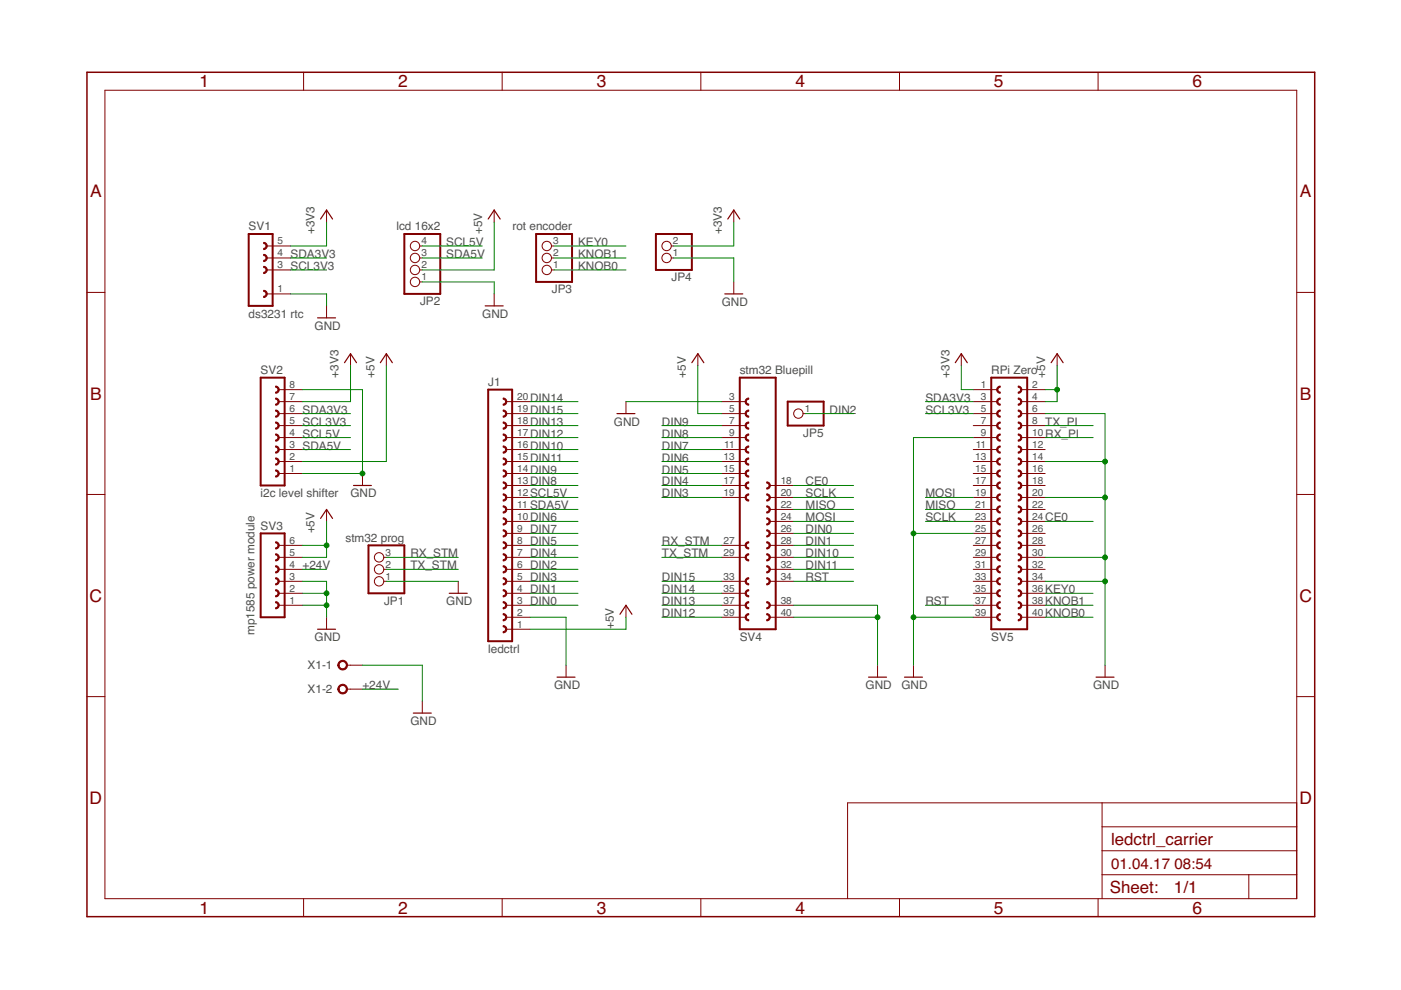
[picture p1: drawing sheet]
<svg xmlns="http://www.w3.org/2000/svg" width="297mm" height="210mm" viewBox="0 0 297 210" stroke-linecap="round" stroke-linejoin="round" font-family="sans-serif">
<path d="M52.7 49.6h5.1v15.3h-5.1zM85.7 49.6h7.6v12.7h-7.6zM113.7 49.6h7.6v10.2h-7.6zM139.1 49.6h7.6v7.6h-7.6zM55.3 80.1h5v22.8h-5zM103.5 82.6h5.1v53.4h-5.1zM156.8 80.1h7.7v53.3h-7.7zM167 85.2h7.6v5h-7.6zM210.2 80.1h7.6v53.3h-7.6zM55.3 113.1h5v17.8h-5zM78.1 115.6h7.6v10.2h-7.6z" fill="none" stroke="#800000" stroke-width=".42"/>
<g fill="#800000" stroke="#800000" stroke-width=".21">
<path d="M211.5 87.2l.6-.3v.3a.51 .51 0 0 0-.5 .5 .51 .51 0 0 0 .5 .5v.3a.75 .75 0 0 1-.7-.5 .75 .75 0 0 1 .1-.8z" fill-rule="evenodd"/>
<path d="M211.5 84.6l.6-.2v.2a.51 .51 0 0 0-.5 .6 .51 .51 0 0 0 .5 .5v.2a.75 .75 0 0 1-.7-.4 .75 .75 0 0 1 .1-.9z" fill-rule="evenodd"/>
<path d="M211.5 82.1l.6-.2v.2a.51 .51 0 0 0-.5 .5 .51 .51 0 0 0 .5 .5v.3a.75 .75 0 0 1-.7-.5 .75 .75 0 0 1 .1-.8z" fill-rule="evenodd"/>
<path d="M215.9 86.9a.76 .76 0 0 1 .7 .8 .76 .76 0 0 1-.7 .8v-.3a.51 .51 0 0 0 .5-.5 .51 .51 0 0 0-.5-.5z" fill-rule="evenodd"/>
<path d="M215.9 84.4a.76 .76 0 0 1 .7 .8 .76 .76 0 0 1-.7 .7v-.2a.51 .51 0 0 0 .5-.5 .51 .51 0 0 0-.5-.6z" fill-rule="evenodd"/>
<path d="M215.9 81.9a.76 .76 0 0 1 .7 .7 .76 .76 0 0 1-.7 .8v-.3a.51 .51 0 0 0 .5-.5 .51 .51 0 0 0-.5-.5z" fill-rule="evenodd"/>
<path d="M211.5 92.2l.6-.2v.3a.51 .51 0 0 0-.5 .5 .51 .51 0 0 0 .5 .5v.2a.76 .76 0 0 1-.7-.4 .76 .76 0 0 1 .1-.9z" fill-rule="evenodd"/>
<path d="M211.5 89.7l.6-.2v.2a.51 .51 0 0 0-.5 .5 .51 .51 0 0 0 .5 .5v.3a.76 .76 0 0 1-.7-.5 .76 .76 0 0 1 .1-.8z" fill-rule="evenodd"/>
<path d="M215.9 92a.76 .76 0 0 1 .7 .8 .76 .76 0 0 1-.7 .7v-.2a.51 .51 0 0 0 .5-.5 .51 .51 0 0 0-.5-.5z" fill-rule="evenodd"/>
<path d="M215.9 89.5a.76 .76 0 0 1 .7 .7 .76 .76 0 0 1-.7 .8v-.3a.51 .51 0 0 0 .5-.5 .51 .51 0 0 0-.5-.5z" fill-rule="evenodd"/>
<path d="M211.5 99.8l.6-.2v.3a.51 .51 0 0 0-.5 .5 .51 .51 0 0 0 .5 .5v.3a.76 .76 0 0 1-.7-.5 .76 .76 0 0 1 .1-.9z" fill-rule="evenodd"/>
<path d="M211.5 97.3l.6-.2v.2a.51 .51 0 0 0-.5 .6 .51 .51 0 0 0 .5 .5v.2a.76 .76 0 0 1-.7-.5 .76 .76 0 0 1 .1-.8z" fill-rule="evenodd"/>
<path d="M211.5 94.8l.6-.2v.2a.51 .51 0 0 0-.5 .5 .51 .51 0 0 0 .5 .5v.3a.76 .76 0 0 1-.7-.5 .76 .76 0 0 1 .1-.8z" fill-rule="evenodd"/>
<path d="M215.9 99.6a.76 .76 0 0 1 .8 .8 .76 .76 0 0 1-.8 .8v-.3a.51 .51 0 0 0 .5-.5 .51 .51 0 0 0-.5-.5z" fill-rule="evenodd"/>
<path d="M215.9 97.1a.76 .76 0 0 1 .8 .8 .76 .76 0 0 1-.8 .7v-.2a.51 .51 0 0 0 .5-.5 .51 .51 0 0 0-.5-.6z" fill-rule="evenodd"/>
<path d="M215.9 94.6a.76 .76 0 0 1 .8 .7 .76 .76 0 0 1-.8 .8v-.3a.51 .51 0 0 0 .5-.5 .51 .51 0 0 0-.5-.5z" fill-rule="evenodd"/>
<path d="M211.5 104.9l.6-.2v.3a.51 .51 0 0 0-.5 .5 .51 .51 0 0 0 .5 .5v.2a.76 .76 0 0 1-.7-.4 .76 .76 0 0 1 .1-.9z" fill-rule="evenodd"/>
<path d="M211.5 102.4l.6-.2v.2a.51 .51 0 0 0-.5 .5 .51 .51 0 0 0 .5 .5v.3a.76 .76 0 0 1-.7-.5 .76 .76 0 0 1 .1-.8z" fill-rule="evenodd"/>
<path d="M215.9 104.7a.76 .76 0 0 1 .8 .8 .76 .76 0 0 1-.8 .7v-.2a.51 .51 0 0 0 .5-.5 .51 .51 0 0 0-.5-.5z" fill-rule="evenodd"/>
<path d="M215.9 102.2a.76 .76 0 0 1 .8 .7 .76 .76 0 0 1-.8 .8v-.3a.51 .51 0 0 0 .5-.5 .51 .51 0 0 0-.5-.5z" fill-rule="evenodd"/>
<path d="M211.5 112.5l.6-.2v.3a.51 .51 0 0 0-.5 .5 .51 .51 0 0 0 .5 .5v.3a.76 .76 0 0 1-.7-.5 .76 .76 0 0 1 .1-.9z" fill-rule="evenodd"/>
<path d="M211.5 110l.6-.2v.2a.51 .51 0 0 0-.5 .6 .51 .51 0 0 0 .5 .5v.2a.76 .76 0 0 1-.7-.5 .76 .76 0 0 1 .1-.8z" fill-rule="evenodd"/>
<path d="M211.5 107.5l.6-.2v.2a.51 .51 0 0 0-.5 .5 .51 .51 0 0 0 .5 .5v.3a.76 .76 0 0 1-.7-.5 .76 .76 0 0 1 .1-.8z" fill-rule="evenodd"/>
<path d="M215.9 112.3a.76 .76 0 0 1 .8 .8 .76 .76 0 0 1-.8 .8v-.3a.51 .51 0 0 0 .5-.5 .51 .51 0 0 0-.5-.5z" fill-rule="evenodd"/>
<path d="M215.9 109.8a.76 .76 0 0 1 .8 .8 .76 .76 0 0 1-.8 .7v-.2a.51 .51 0 0 0 .5-.5 .51 .51 0 0 0-.5-.6z" fill-rule="evenodd"/>
<path d="M215.9 107.3a.76 .76 0 0 1 .8 .7 .76 .76 0 0 1-.8 .8v-.3a.51 .51 0 0 0 .5-.5 .51 .51 0 0 0-.5-.5z" fill-rule="evenodd"/>
<path d="M211.5 117.6l.6-.2v.3a.51 .51 0 0 0-.5 .5 .51 .51 0 0 0 .5 .5v.2a.77 .77 0 0 1-.7-.4 .77 .77 0 0 1 .1-.9z" fill-rule="evenodd"/>
<path d="M211.5 115.1l.6-.2v.2a.51 .51 0 0 0-.5 .5 .51 .51 0 0 0 .5 .5v.3a.77 .77 0 0 1-.7-.5 .77 .77 0 0 1 .1-.8z" fill-rule="evenodd"/>
<path d="M215.9 117.4a.76 .76 0 0 1 .8 .8 .76 .76 0 0 1-.8 .7v-.2a.51 .51 0 0 0 .5-.5 .51 .51 0 0 0-.5-.5z" fill-rule="evenodd"/>
<path d="M215.9 114.9a.76 .76 0 0 1 .8 .7 .76 .76 0 0 1-.8 .8v-.3a.51 .51 0 0 0 .5-.5 .51 .51 0 0 0-.5-.5z" fill-rule="evenodd"/>
<path d="M211.5 122.7l.6-.2v.2a.51 .51 0 0 0-.5 .6 .51 .51 0 0 0 .5 .5v.2a.77 .77 0 0 1-.7-.5 .77 .77 0 0 1 .1-.8z" fill-rule="evenodd"/>
<path d="M211.5 120.2l.6-.2v.2a.51 .51 0 0 0-.5 .5 .51 .51 0 0 0 .5 .5v.3a.77 .77 0 0 1-.7-.5 .77 .77 0 0 1 .1-.8z" fill-rule="evenodd"/>
<path d="M215.9 122.5a.76 .76 0 0 1 .8 .8 .76 .76 0 0 1-.8 .7v-.2a.51 .51 0 0 0 .5-.5 .51 .51 0 0 0-.5-.6z" fill-rule="evenodd"/>
<path d="M215.9 120a.76 .76 0 0 1 .8 .7 .76 .76 0 0 1-.8 .8v-.3a.51 .51 0 0 0 .5-.5 .51 .51 0 0 0-.5-.5z" fill-rule="evenodd"/>
<path d="M211.5 130.3l.6-.2v.3a.51 .51 0 0 0-.5 .5 .51 .51 0 0 0 .5 .5v.2a.77 .77 0 0 1-.7-.4 .77 .77 0 0 1 .1-.9z" fill-rule="evenodd"/>
<path d="M211.5 127.8l.6-.2v.2a.51 .51 0 0 0-.5 .5 .51 .51 0 0 0 .5 .5v.3a.77 .77 0 0 1-.7-.5 .77 .77 0 0 1 .1-.8z" fill-rule="evenodd"/>
<path d="M211.5 125.2l.6-.2v.3a.51 .51 0 0 0-.5 .5 .51 .51 0 0 0 .5 .5v.3a.77 .77 0 0 1-.7-.5 .77 .77 0 0 1 .1-.9z" fill-rule="evenodd"/>
<path d="M215.9 130.1a.76 .76 0 0 1 .8 .8 .76 .76 0 0 1-.8 .7v-.2a.51 .51 0 0 0 .5-.5 .51 .51 0 0 0-.5-.5z" fill-rule="evenodd"/>
<path d="M215.9 127.6a.76 .76 0 0 1 .8 .7 .76 .76 0 0 1-.8 .8v-.3a.51 .51 0 0 0 .5-.5 .51 .51 0 0 0-.5-.5z" fill-rule="evenodd"/>
<path d="M215.9 125a.76 .76 0 0 1 .8 .8 .76 .76 0 0 1-.8 .8v-.3a.51 .51 0 0 0 .5-.5 .51 .51 0 0 0-.5-.5z" fill-rule="evenodd"/>
<path d="M158.2 87.2l.5-.3v.3a.51 .51 0 0 0-.5 .5 .51 .51 0 0 0 .5 .5v.3a.75 .75 0 0 1-.7-.5 .75 .75 0 0 1 .2-.8z" fill-rule="evenodd"/>
<path d="M158.2 84.6l.5-.2v.2a.51 .51 0 0 0-.5 .6 .51 .51 0 0 0 .5 .5v.2a.75 .75 0 0 1-.7-.4 .75 .75 0 0 1 .2-.9z" fill-rule="evenodd"/>
<path d="M158.2 92.2l.5-.2v.3a.51 .51 0 0 0-.5 .5 .51 .51 0 0 0 .5 .5v.2a.76 .76 0 0 1-.7-.4 .76 .76 0 0 1 .2-.9z" fill-rule="evenodd"/>
<path d="M158.2 89.7l.5-.2v.2a.51 .51 0 0 0-.5 .5 .51 .51 0 0 0 .5 .5v.3a.76 .76 0 0 1-.7-.5 .76 .76 0 0 1 .2-.8z" fill-rule="evenodd"/>
<path d="M158.2 99.8l.5-.2v.3a.51 .51 0 0 0-.5 .5 .51 .51 0 0 0 .5 .5v.3a.76 .76 0 0 1-.7-.5 .76 .76 0 0 1 .2-.9z" fill-rule="evenodd"/>
<path d="M158.2 97.3l.5-.2v.2a.51 .51 0 0 0-.5 .6 .51 .51 0 0 0 .5 .5v.2a.76 .76 0 0 1-.7-.5 .76 .76 0 0 1 .2-.8z" fill-rule="evenodd"/>
<path d="M158.2 94.8l.5-.2v.2a.51 .51 0 0 0-.5 .5 .51 .51 0 0 0 .5 .5v.3a.76 .76 0 0 1-.7-.5 .76 .76 0 0 1 .2-.8z" fill-rule="evenodd"/>
<path d="M158.2 104.9l.5-.2v.3a.51 .51 0 0 0-.5 .5 .51 .51 0 0 0 .5 .5v.2a.76 .76 0 0 1-.7-.4 .76 .76 0 0 1 .2-.9z" fill-rule="evenodd"/>
<path d="M158.2 102.4l.5-.2v.2a.51 .51 0 0 0-.5 .5 .51 .51 0 0 0 .5 .5v.3a.76 .76 0 0 1-.7-.5 .76 .76 0 0 1 .2-.8z" fill-rule="evenodd"/>
<path d="M162.6 104.7a.76 .76 0 0 1 .7 .8 .76 .76 0 0 1-.7 .7v-.2a.51 .51 0 0 0 .5-.5 .51 .51 0 0 0-.5-.5z" fill-rule="evenodd"/>
<path d="M162.6 102.2a.76 .76 0 0 1 .7 .7 .76 .76 0 0 1-.7 .8v-.3a.51 .51 0 0 0 .5-.5 .51 .51 0 0 0-.5-.5z" fill-rule="evenodd"/>
<path d="M162.6 112.3a.76 .76 0 0 1 .7 .8 .76 .76 0 0 1-.7 .8v-.3a.51 .51 0 0 0 .5-.5 .51 .51 0 0 0-.5-.5z" fill-rule="evenodd"/>
<path d="M162.6 109.8a.76 .76 0 0 1 .7 .8 .76 .76 0 0 1-.7 .7v-.2a.51 .51 0 0 0 .5-.5 .51 .51 0 0 0-.5-.6z" fill-rule="evenodd"/>
<path d="M162.6 107.3a.76 .76 0 0 1 .7 .7 .76 .76 0 0 1-.7 .8v-.3a.51 .51 0 0 0 .5-.5 .51 .51 0 0 0-.5-.5z" fill-rule="evenodd"/>
<path d="M158.2 117.6l.5-.2v.3a.51 .51 0 0 0-.5 .5 .51 .51 0 0 0 .5 .5v.2a.77 .77 0 0 1-.7-.4 .77 .77 0 0 1 .2-.9z" fill-rule="evenodd"/>
<path d="M158.2 115.1l.5-.2v.2a.51 .51 0 0 0-.5 .5 .51 .51 0 0 0 .5 .5v.3a.77 .77 0 0 1-.7-.5 .77 .77 0 0 1 .2-.8z" fill-rule="evenodd"/>
<path d="M162.6 117.4a.76 .76 0 0 1 .7 .8 .76 .76 0 0 1-.7 .7v-.2a.51 .51 0 0 0 .5-.5 .51 .51 0 0 0-.5-.5z" fill-rule="evenodd"/>
<path d="M162.6 114.9a.76 .76 0 0 1 .7 .7 .76 .76 0 0 1-.7 .8v-.3a.51 .51 0 0 0 .5-.5 .51 .51 0 0 0-.5-.5z" fill-rule="evenodd"/>
<path d="M158.2 122.7l.5-.2v.2a.51 .51 0 0 0-.5 .6 .51 .51 0 0 0 .5 .5v.2a.77 .77 0 0 1-.7-.5 .77 .77 0 0 1 .2-.8z" fill-rule="evenodd"/>
<path d="M162.6 122.5a.76 .76 0 0 1 .7 .8 .76 .76 0 0 1-.7 .7v-.2a.51 .51 0 0 0 .5-.5 .51 .51 0 0 0-.5-.6z" fill-rule="evenodd"/>
<path d="M162.6 120a.76 .76 0 0 1 .7 .7 .76 .76 0 0 1-.7 .8v-.3a.51 .51 0 0 0 .5-.5 .51 .51 0 0 0-.5-.5z" fill-rule="evenodd"/>
<path d="M158.2 130.3l.5-.2v.3a.51 .51 0 0 0-.5 .5 .51 .51 0 0 0 .5 .5v.2a.77 .77 0 0 1-.7-.4 .77 .77 0 0 1 .2-.9z" fill-rule="evenodd"/>
<path d="M158.2 127.8l.5-.2v.2a.51 .51 0 0 0-.5 .5 .51 .51 0 0 0 .5 .5v.3a.77 .77 0 0 1-.7-.5 .77 .77 0 0 1 .2-.8z" fill-rule="evenodd"/>
<path d="M158.2 125.2l.5-.2v.3a.51 .51 0 0 0-.5 .5 .51 .51 0 0 0 .5 .5v.3a.77 .77 0 0 1-.7-.5 .77 .77 0 0 1 .2-.9z" fill-rule="evenodd"/>
<path d="M162.6 130.1a.76 .76 0 0 1 .7 .8 .76 .76 0 0 1-.7 .7v-.2a.51 .51 0 0 0 .5-.5 .51 .51 0 0 0-.5-.5z" fill-rule="evenodd"/>
<path d="M162.6 127.6a.76 .76 0 0 1 .7 .7 .76 .76 0 0 1-.7 .8v-.3a.51 .51 0 0 0 .5-.5 .51 .51 0 0 0-.5-.5z" fill-rule="evenodd"/>
<path d="M58.4 122.5a.76 .76 0 0 1 .8 .8 .76 .76 0 0 1-.8 .7v-.2a.51 .51 0 0 0 .5-.5 .51 .51 0 0 0-.5-.6z" fill-rule="evenodd"/>
<path d="M58.4 125a.76 .76 0 0 1 .8 .8 .76 .76 0 0 1-.8 .8v-.3a.51 .51 0 0 0 .5-.5 .51 .51 0 0 0-.5-.5z" fill-rule="evenodd"/>
<path d="M58.4 127.6a.76 .76 0 0 1 .8 .7 .76 .76 0 0 1-.8 .8v-.3a.51 .51 0 0 0 .5-.5 .51 .51 0 0 0-.5-.5z" fill-rule="evenodd"/>
<path d="M58.4 117.4a.76 .76 0 0 1 .8 .8 .76 .76 0 0 1-.8 .7v-.2a.51 .51 0 0 0 .5-.5 .51 .51 0 0 0-.5-.5z" fill-rule="evenodd"/>
<path d="M58.4 120a.76 .76 0 0 1 .8 .7 .76 .76 0 0 1-.8 .8v-.3a.51 .51 0 0 0 .5-.5 .51 .51 0 0 0-.5-.5z" fill-rule="evenodd"/>
<path d="M58.4 114.9a.76 .76 0 0 1 .8 .7 .76 .76 0 0 1-.8 .8v-.3a.51 .51 0 0 0 .5-.5 .51 .51 0 0 0-.5-.5z" fill-rule="evenodd"/>
<path d="M58.4 94.6a.76 .76 0 0 1 .8 .7 .76 .76 0 0 1-.8 .8v-.3a.51 .51 0 0 0 .5-.5 .51 .51 0 0 0-.5-.5z" fill-rule="evenodd"/>
<path d="M58.4 97.1a.76 .76 0 0 1 .8 .8 .76 .76 0 0 1-.8 .7v-.2a.51 .51 0 0 0 .5-.5 .51 .51 0 0 0-.5-.6z" fill-rule="evenodd"/>
<path d="M58.4 99.6a.76 .76 0 0 1 .8 .8 .76 .76 0 0 1-.8 .8v-.3a.51 .51 0 0 0 .5-.5 .51 .51 0 0 0-.5-.5z" fill-rule="evenodd"/>
<path d="M58.4 89.5a.76 .76 0 0 1 .8 .7 .76 .76 0 0 1-.8 .8v-.3a.51 .51 0 0 0 .5-.5 .51 .51 0 0 0-.5-.5z" fill-rule="evenodd"/>
<path d="M58.4 92a.76 .76 0 0 1 .8 .8 .76 .76 0 0 1-.8 .7v-.2a.51 .51 0 0 0 .5-.5 .51 .51 0 0 0-.5-.5z" fill-rule="evenodd"/>
<path d="M58.4 81.9a.76 .76 0 0 1 .8 .7 .76 .76 0 0 1-.8 .8v-.3a.51 .51 0 0 0 .5-.5 .51 .51 0 0 0-.5-.5z" fill-rule="evenodd"/>
<path d="M58.4 84.4a.76 .76 0 0 1 .8 .8 .76 .76 0 0 1-.8 .7v-.2a.51 .51 0 0 0 .5-.5 .51 .51 0 0 0-.5-.6z" fill-rule="evenodd"/>
<path d="M58.4 86.9a.76 .76 0 0 1 .8 .8 .76 .76 0 0 1-.8 .8v-.3a.51 .51 0 0 0 .5-.5 .51 .51 0 0 0-.5-.5z" fill-rule="evenodd"/>
<path d="M72 140.2a1.03 1.03 0 0 1 1.6 .4 1.03 1.03 0 0 1-.7 1.4 1.03 1.03 0 0 1-1.3-1h.3a.78 .78 0 0 1 1-.7 .78 .78 0 0 1 .3 1.2 .78 .78 0 0 1-1.3-.3v-.2h-.3z" fill-rule="evenodd"/>
<path d="M72 145.3a1.03 1.03 0 0 1 1.6 .4 1.03 1.03 0 0 1-.7 1.4 1.03 1.03 0 0 1-1.3-1h.3a.78 .78 0 0 1 1-.8 .78 .78 0 0 1 .3 1.3 .78 .78 0 0 1-1.3-.3v-.2h-.3z" fill-rule="evenodd"/>
<path d="M106.7 127.6a.76 .76 0 0 1 .8 .7 .76 .76 0 0 1-.8 .8v-.3a.51 .51 0 0 0 .5-.5 .51 .51 0 0 0-.5-.5z" fill-rule="evenodd"/>
<path d="M106.7 130.1a.76 .76 0 0 1 .8 .8 .76 .76 0 0 1-.8 .7v-.2a.51 .51 0 0 0 .5-.5 .51 .51 0 0 0-.5-.5z" fill-rule="evenodd"/>
<path d="M106.7 132.7a.76 .76 0 0 1 .8 .7 .76 .76 0 0 1-.8 .8v-.3a.51 .51 0 0 0 .5-.5 .51 .51 0 0 0-.5-.5z" fill-rule="evenodd"/>
<path d="M106.7 122.5a.76 .76 0 0 1 .8 .8 .76 .76 0 0 1-.8 .7v-.2a.51 .51 0 0 0 .5-.5 .51 .51 0 0 0-.5-.6z" fill-rule="evenodd"/>
<path d="M106.7 125a.76 .76 0 0 1 .8 .8 .76 .76 0 0 1-.8 .8v-.3a.51 .51 0 0 0 .5-.5 .51 .51 0 0 0-.5-.5z" fill-rule="evenodd"/>
<path d="M106.7 114.9a.76 .76 0 0 1 .8 .7 .76 .76 0 0 1-.8 .8v-.3a.51 .51 0 0 0 .5-.5 .51 .51 0 0 0-.5-.5z" fill-rule="evenodd"/>
<path d="M106.7 117.4a.76 .76 0 0 1 .8 .8 .76 .76 0 0 1-.8 .7v-.2a.51 .51 0 0 0 .5-.5 .51 .51 0 0 0-.5-.5z" fill-rule="evenodd"/>
<path d="M106.7 120a.76 .76 0 0 1 .8 .7 .76 .76 0 0 1-.8 .8v-.3a.51 .51 0 0 0 .5-.5 .51 .51 0 0 0-.5-.5z" fill-rule="evenodd"/>
<path d="M106.7 109.8a.76 .76 0 0 1 .8 .8 .76 .76 0 0 1-.8 .7v-.2a.51 .51 0 0 0 .5-.5 .51 .51 0 0 0-.5-.6z" fill-rule="evenodd"/>
<path d="M106.7 112.3a.76 .76 0 0 1 .8 .8 .76 .76 0 0 1-.8 .8v-.3a.51 .51 0 0 0 .5-.5 .51 .51 0 0 0-.5-.5z" fill-rule="evenodd"/>
<path d="M106.7 102.2a.76 .76 0 0 1 .8 .7 .76 .76 0 0 1-.8 .8v-.3a.51 .51 0 0 0 .5-.5 .51 .51 0 0 0-.5-.5z" fill-rule="evenodd"/>
<path d="M106.7 104.7a.76 .76 0 0 1 .8 .8 .76 .76 0 0 1-.8 .7v-.2a.51 .51 0 0 0 .5-.5 .51 .51 0 0 0-.5-.5z" fill-rule="evenodd"/>
<path d="M106.7 107.3a.76 .76 0 0 1 .8 .7 .76 .76 0 0 1-.8 .8v-.3a.51 .51 0 0 0 .5-.5 .51 .51 0 0 0-.5-.5z" fill-rule="evenodd"/>
<path d="M106.7 97.1a.76 .76 0 0 1 .8 .8 .76 .76 0 0 1-.8 .7v-.2a.51 .51 0 0 0 .5-.5 .51 .51 0 0 0-.5-.6z" fill-rule="evenodd"/>
<path d="M106.7 99.6a.76 .76 0 0 1 .8 .8 .76 .76 0 0 1-.8 .8v-.3a.51 .51 0 0 0 .5-.5 .51 .51 0 0 0-.5-.5z" fill-rule="evenodd"/>
<path d="M106.7 89.5a.76 .76 0 0 1 .7 .7 .76 .76 0 0 1-.7 .8v-.3a.51 .51 0 0 0 .5-.5 .51 .51 0 0 0-.5-.5z" fill-rule="evenodd"/>
<path d="M106.7 92a.76 .76 0 0 1 .7 .8 .76 .76 0 0 1-.7 .7v-.2a.51 .51 0 0 0 .5-.5 .51 .51 0 0 0-.5-.5z" fill-rule="evenodd"/>
<path d="M106.7 94.6a.76 .76 0 0 1 .8 .7 .76 .76 0 0 1-.8 .8v-.3a.51 .51 0 0 0 .5-.5 .51 .51 0 0 0-.5-.5z" fill-rule="evenodd"/>
<path d="M106.7 84.4a.76 .76 0 0 1 .7 .8 .76 .76 0 0 1-.7 .7v-.2a.51 .51 0 0 0 .5-.5 .51 .51 0 0 0-.5-.6z" fill-rule="evenodd"/>
<path d="M106.7 86.9a.76 .76 0 0 1 .7 .8 .76 .76 0 0 1-.7 .8v-.3a.51 .51 0 0 0 .5-.5 .51 .51 0 0 0-.5-.5z" fill-rule="evenodd"/>
<path d="M55.9 56.5a.76 .76 0 0 1 .8 .7 .76 .76 0 0 1-.8 .8v-.3a.51 .51 0 0 0 .5-.5 .51 .51 0 0 0-.5-.5z" fill-rule="evenodd"/>
<path d="M55.9 61.6a.76 .76 0 0 1 .8 .7 .76 .76 0 0 1-.8 .8v-.3a.51 .51 0 0 0 .5-.5 .51 .51 0 0 0-.5-.5z" fill-rule="evenodd"/>
<path d="M55.9 51.4a.76 .76 0 0 1 .8 .8 .76 .76 0 0 1-.8 .7v-.2a.51 .51 0 0 0 .5-.5 .51 .51 0 0 0-.5-.6z" fill-rule="evenodd"/>
<path d="M55.9 53.9a.76 .76 0 0 1 .8 .8 .76 .76 0 0 1-.8 .8v-.3a.51 .51 0 0 0 .5-.5 .51 .51 0 0 0-.5-.5z" fill-rule="evenodd"/>
</g>
<g fill="none" stroke="#800000" stroke-width=".21">
<path d="M22.2 19.1h252.7v171.4h-252.7zM64.4 15.3v3.8M106.5 15.3v3.8M148.6 15.3v3.8M190.7 15.3v3.8M232.8 15.3v3.8M56.5 57.2h5.1M56.5 54.7h5.1M56.5 52.2h5.1M69.2 44.5v2.6M89 57.2h.5M89 54.7h.5"/>
<path d="M89 52.2h.5M89 59.8h.5M104.8 44.5v2.6M116.9 57.2h.6M116.9 54.7h.6M116.9 52.2h.6M142.3 54.7h.6M142.3 52.2h.6M155.6 44.5v2.6M155.6 59.8v2.5M18.4 62h3.8M56.5 62.3h5.1"/>
<path d="M69.2 64.9v2.5M74.3 75v2.5M81.9 75v2.5M104.8 62.3v2.6M148 75v2.5M203.8 75v2.5M224.1 75v2.5M274.9 62h3.8M59.1 82.6h5.1M59.1 85.2h5.1M59.1 87.7h5.1M59.1 90.2h5.1"/>
<path d="M59.1 92.8h5.1M59.1 95.3h5.1M59.1 97.9h5.1M107.3 85.2h5.1M107.3 87.7h5.1M107.3 90.2h5.1M107.3 92.8h5.1M107.3 95.3h5.1M107.3 97.9h5.1M132.7 85.2v2.5M153 85.2h5.1M153 87.7h5.1"/>
<path d="M153 90.2h5.1M153 92.8h5.1M153 95.3h5.1M153 97.9h5.1M170.2 87.7h.6M206.4 82.6h5M206.4 85.2h5M206.4 87.7h5M206.4 90.2h5M206.4 92.8h5M206.4 95.3h5M206.4 97.9h5"/>
<path d="M216.5 82.6h5.1M216.5 85.2h5.1M216.5 87.7h5.1M216.5 90.2h5.1M216.5 92.8h5.1M216.5 95.3h5.1M216.5 97.9h5.1M18.4 104.8h3.8M59.1 100.4h5.1M59.1 115.6h5.1M59.1 118.2h5.1M69.2 108v2.6"/>
<path d="M76.9 100.4v2.5M81.4 118.2h.5M107.3 100.4h5.1M107.3 102.9h5.1M107.3 105.5h5.1M107.3 108h5.1M107.3 110.6h5.1M107.3 113.1h5.1M107.3 115.6h5.1M107.3 118.2h5.1M153 100.4h5.1M153 102.9h5.1"/>
<path d="M153 105.5h5.1M153 115.6h5.1M153 118.2h5.1M163.2 102.9h5.1M163.2 105.5h5.1M163.2 108h5.1M163.2 110.6h5.1M163.2 113.1h5.1M163.2 115.6h5.1M163.2 118.2h5.1M206.4 100.4h5M206.4 102.9h5"/>
<path d="M206.4 105.5h5M206.4 108h5M206.4 110.6h5M206.4 113.1h5M206.4 115.6h5M206.4 118.2h5M216.5 100.4h5.1M216.5 102.9h5.1M216.5 105.5h5.1M216.5 108h5.1M216.5 110.6h5.1M216.5 113.1h5.1"/>
<path d="M216.5 115.6h5.1M216.5 118.2h5.1M274.9 104.8h3.8M59.1 120.7h5.1M59.1 123.3h5.1M59.1 125.8h5.1M59.1 128.3h5.1M69.2 130.9v2.5M81.4 120.7h.5M81.4 123.3h.5M97.2 123.3v2.5M107.3 120.7h5.1"/>
<path d="M107.3 123.3h5.1M107.3 125.8h5.1M107.3 128.3h5.1M107.3 130.9h5.1M107.3 133.4h5.1M132.7 128.3v2.6M153 123.3h5.1M153 125.8h5.1M153 128.3h5.1M153 130.9h5.1M163.2 120.7h5.1M163.2 123.3h5.1"/>
<path d="M163.2 128.3h5.1M163.2 130.9h5.1M206.4 120.7h5M206.4 123.3h5M206.4 125.8h5M206.4 128.3h5M206.4 130.9h5M216.5 120.7h5.1M216.5 123.3h5.1M216.5 125.8h5.1M216.5 128.3h5.1M216.5 130.9h5.1"/>
<path d="M18.4 147.7h3.8M73.6 141h3.3M73.6 146.1h3.3M89.5 148.7v2.5M120 141v2.6M186.1 141v2.6M193.7 141v2.6M234.3 141v2.6M274.9 147.7h3.8M233.7 170.2v20.3M233.7 175.3h41.2M274.9 170.2h-95.2v20.3"/>
<path d="M64.4 190.5v3.9M106.5 190.5v3.9M148.6 190.5v3.9M190.7 190.5v3.9M232.8 190.5v3.9M233.7 185.5h41.2M233.7 180.4h41.2M264.8 185.5v5"/>
<circle cx="88" cy="54.7" r=".99"/>
<circle cx="88" cy="59.8" r=".99"/>
<circle cx="88" cy="52.2" r=".99"/>
<circle cx="88" cy="57.2" r=".99"/>
<circle cx="115.9" cy="52.2" r=".99"/>
<circle cx="115.9" cy="54.7" r=".99"/>
<circle cx="115.9" cy="57.2" r=".99"/>
<circle cx="141.3" cy="54.7" r=".99"/>
<circle cx="141.3" cy="52.2" r=".99"/>
<circle cx="169.3" cy="87.7" r=".99"/>
<circle cx="80.4" cy="118.2" r=".99"/>
<circle cx="80.4" cy="123.3" r=".99"/>
<circle cx="80.4" cy="120.7" r=".99"/>
</g>
<g fill="none" stroke="#800000" stroke-width=".25">
<path d="M68 46.4l1.2-1.9 1.3 1.9M103.5 46.4l1.3-1.9 1.2 1.9M154.3 46.4l1.3-1.9 1.2 1.9M67.3 67.4h3.8M73 76.9l1.3-1.9 1.3 1.9M80.6 76.9l1.3-1.9 1.3 1.9M102.9 64.9h3.8M146.7 76.9l1.3-1.9 1.2 1.9M153.7 62.3h3.8M202.5 76.9l1.3-1.9 1.3 1.9M222.9 76.9l1.2-1.9 1.3 1.9M130.8 87.7h3.8"/>
<path d="M68 109.9l1.2-1.9 1.3 1.9M75 102.9h3.7M67.3 133.4h3.8M95.2 125.8h3.9M131.4 130.2l1.3-1.9 1.3 1.9M87.6 151.2h3.8M118.1 143.6h3.8M184.1 143.6h3.9M191.8 143.6h3.8M232.4 143.6h3.8"/>
</g>
<path d="M18.4 15.3h260.3v179.1h-260.3z" fill="none" stroke="#800000" stroke-width=".32"/>
<g fill="none" stroke="#008000" stroke-width=".21">
<path d="M61.6 54.7h7.6M61.6 57.2h7.6M69.2 47.1v5.1h-7.6M89.5 54.7h12.7M89.5 59.8h15.3v2.5M89.5 52.2h12.7M104.8 47.1v10.1h-15.3M117.5 54.7h15.2M117.5 57.2h15.2M117.5 52.2h15.2M142.9 54.7h12.7v5.1M155.6 47.1v5.1h-12.7"/>
<path d="M61.6 62.3h7.6v2.6M74.3 77.5v7.7h-10.1M81.9 77.5v20.4h-17.7M148 77.5v10.2h5M203.8 77.5v5.1h2.6M224.1 77.5v7.7h-2.5M64.2 87.7h10.1M64.2 90.2h10.1M64.2 92.8h10.1M64.2 82.6h12.7v17.8h-12.7M64.2 95.3h10.1M112.4 85.2h10.2"/>
<path d="M112.4 87.7h10.2M112.4 90.2h10.2M112.4 92.8h10.2M112.4 97.9h10.2M112.4 95.3h10.2M132.7 85.2h20.3M140.3 90.2h12.7M140.3 92.8h12.7M140.3 97.9h12.7M140.3 95.3h12.7M170.8 87.7h10.2M196.2 85.2h10.2"/>
<path d="M196.2 87.7h10.2M206.4 92.8h-12.7v48.2M221.6 87.7h12.7v53.3M221.6 90.2h10.2M221.6 92.8h10.2M221.6 97.9h12.7M221.6 82.6h2.5M64.2 115.6h5M69.2 110.6v7.6h-5M81.9 118.2h15.3M112.4 105.5h10.2M112.4 110.6h10.2"/>
<path d="M112.4 108h10.2M112.4 102.9h10.2M112.4 113.1h10.2M112.4 118.2h10.2M112.4 100.4h10.2M112.4 115.6h10.2M140.3 105.5h12.7M140.3 102.9h12.7M140.3 118.2h12.7M140.3 100.4h12.7M140.3 115.6h12.7M168.3 105.5h12.7"/>
<path d="M168.3 110.6h12.7M168.3 108h12.7M168.3 102.9h12.7M168.3 113.1h12.7M168.3 118.2h12.7M168.3 115.6h12.7M193.7 113.1h12.7M196.2 105.5h10.2M196.2 110.6h10.2M196.2 108h10.2M221.6 105.5h12.7M221.6 110.6h10.2"/>
<path d="M221.6 118.2h12.7M64.2 123.3h5v7.6M64.2 128.3h5M64.2 125.8h5M64.2 120.7h5M81.9 123.3h15.3M81.9 120.7h15.3M112.4 130.9h7.6v10.1M112.4 123.3h10.2M112.4 128.3h10.2M112.4 125.8h10.2M112.4 120.7h10.2"/>
<path d="M132.7 130.9v2.5h-20.3M140.3 130.9h12.7M140.3 123.3h12.7M140.3 128.3h12.7M140.3 125.8h12.7M168.3 130.9h17.8M168.3 123.3h12.7M168.3 128.3h17.8v12.7M168.3 120.7h12.7M193.7 130.9h12.7M196.2 128.3h10.2M221.6 130.9h10.2"/>
<path d="M221.6 123.3h12.7M221.6 128.3h10.2M221.6 125.8h10.2M76.9 141h12.6v7.7M76.9 146.1h7.6"/>
</g>
<g fill="#008000" stroke="#008000" stroke-width=".21">
<circle cx="193.7" cy="113.1" r=".51"/>
<circle cx="193.7" cy="130.9" r=".51"/>
<circle cx="234.3" cy="105.5" r=".51"/>
<circle cx="234.3" cy="118.2" r=".51"/>
<circle cx="234.3" cy="123.3" r=".51"/>
<circle cx="234.3" cy="97.9" r=".51"/>
<circle cx="186.1" cy="130.9" r=".51"/>
<circle cx="76.9" cy="100.4" r=".51"/>
<circle cx="69.2" cy="125.8" r=".51"/>
<circle cx="69.2" cy="128.3" r=".51"/>
<circle cx="224.1" cy="82.6" r=".51"/>
<circle cx="69.2" cy="115.6" r=".51"/>
</g>
<g font-size="3.7" fill="#800000">
<text x="42.3" y="18.5">1</text>
<text x="84.4" y="18.5">2</text>
<text x="126.5" y="18.5">3</text>
<text x="168.6" y="18.5">4</text>
<text x="210.7" y="18.5">5</text>
<text x="252.9" y="18.5">6</text>
<text x="19.1" y="41.9">A</text>
<text x="275.6" y="41.9">A</text>
<text x="19.1" y="84.7">B</text>
<text x="275.6" y="84.7">B</text>
<text x="19" y="127.6">C</text>
<text x="275.5" y="127.6">C</text>
<text x="19" y="170.4">D</text>
<text x="275.5" y="170.4">D</text>
<text x="42.3" y="193.7">1</text>
<text x="84.4" y="193.7">2</text>
<text x="126.5" y="193.7">3</text>
<text x="168.6" y="193.7">4</text>
<text x="210.7" y="193.7">5</text>
<text x="252.9" y="193.7">6</text>
</g>
<g font-size="3.6" fill="#800000">
<text x="235.6" y="179.1">ledctrl_carrier</text>
<text x="235.3" y="189.4">Sheet:</text>
<text x="248.9" y="189.3">1/1</text>
</g>
<g font-size="3.2" fill="#800000">
<text x="235.6" y="184.2">01.04.17</text>
<text x="249" y="184.2">08:54</text>
</g>
<g font-size="2.5" fill="#505050">
<text x="52.7" y="48.8">SV1</text>
<text x="66.7" y="49.6" transform="rotate(-90 66.7 49.6)">+3V3</text>
<text x="84.1" y="48.8">lcd 16x2</text>
<text x="94.6" y="52.1">SCL5V</text>
<text x="102.2" y="49.6" transform="rotate(-90 102.2 49.6)">+5V</text>
<text x="108.7" y="48.8">rot encoder</text>
<text x="122.6" y="52.1">KEY0</text>
<text x="153" y="49.6" transform="rotate(-90 153 49.6)">+3V3</text>
<text x="61.6" y="54.7">SDA3V3</text>
<text x="61.6" y="57.2">SCL3V3</text>
<text x="94.6" y="54.7">SDA5V</text>
<text x="122.6" y="54.7">KNOB1</text>
<text x="122.6" y="57.2">KNOB0</text>
<text x="142.4" y="59.6">JP4</text>
<text x="89.1" y="64.7">JP2</text>
<text x="117" y="62.2">JP3</text>
<text x="153" y="64.8">GND</text>
<text x="52.7" y="67.4">ds3231 rtc</text>
<text x="66.7" y="69.9">GND</text>
<text x="102.2" y="67.4">GND</text>
<text x="55.3" y="79.3">SV2</text>
<text x="71.8" y="80.1" transform="rotate(-90 71.8 80.1)">+3V3</text>
<text x="79.4" y="80.1" transform="rotate(-90 79.4 80.1)">+5V</text>
<text x="103.5" y="81.9">J1</text>
<text x="145.4" y="80.1" transform="rotate(-90 145.4 80.1)">+5V</text>
<text x="156.8" y="79.3">stm32 Bluepill</text>
<text x="201.3" y="80.1" transform="rotate(-90 201.3 80.1)">+3V3</text>
<text x="210.2" y="79.3">RPi Zero</text>
<text x="221.6" y="80.1" transform="rotate(-90 221.6 80.1)">+5V</text>
<text x="64.1" y="87.7">SDA3V3</text>
<text x="112.4" y="85.2">DIN14</text>
<text x="112.4" y="87.7">DIN15</text>
<text x="175.9" y="87.7">DIN2</text>
<text x="196.2" y="85.2">SDA3V3</text>
<text x="196.2" y="87.7">SCL3V3</text>
<text x="64.1" y="90.2">SCL3V3</text>
<text x="64.1" y="92.8">SCL5V</text>
<text x="64.1" y="95.3">SDA5V</text>
<text x="112.4" y="92.8">DIN12</text>
<text x="112.4" y="90.2">DIN13</text>
<text x="112.4" y="95.3">DIN10</text>
<text x="130.2" y="90.2">GND</text>
<text x="140.3" y="90.2">DIN9</text>
<text x="140.3" y="92.8">DIN8</text>
<text x="140.3" y="95.3">DIN7</text>
<text x="170.3" y="92.7">JP5</text>
<text x="221.6" y="90.2">TX_PI</text>
<text x="221.6" y="92.8">RX_PI</text>
<text x="112.4" y="100.4">DIN9</text>
<text x="112.4" y="97.9">DIN11</text>
<text x="140.3" y="97.9">DIN6</text>
<text x="140.3" y="100.4">DIN5</text>
<text x="55.3" y="105.5">i2c level shifter</text>
<text x="74.3" y="105.5">GND</text>
<text x="112.4" y="102.9">DIN8</text>
<text x="112.4" y="105.5">SCL5V</text>
<text x="140.3" y="102.9">DIN4</text>
<text x="140.3" y="105.5">DIN3</text>
<text x="170.8" y="105.5">SCLK</text>
<text x="170.8" y="102.9">CE0</text>
<text x="196.2" y="105.5">MOSI</text>
<text x="55.3" y="112.3">SV3</text>
<text x="66.7" y="113.1" transform="rotate(-90 66.7 113.1)">+5V</text>
<text x="112.4" y="113.1">DIN7</text>
<text x="112.4" y="110.6">DIN6</text>
<text x="112.4" y="108">SDA5V</text>
<text x="170.8" y="110.6">MOSI</text>
<text x="170.8" y="108">MISO</text>
<text x="170.8" y="113.1">DIN0</text>
<text x="196.2" y="108">MISO</text>
<text x="196.2" y="110.6">SCLK</text>
<text x="221.6" y="110.6">CE0</text>
<text x="73.2" y="114.9">stm32 prog</text>
<text x="87" y="118.2">RX_STM</text>
<text x="112.4" y="115.6">DIN5</text>
<text x="112.4" y="118.2">DIN4</text>
<text x="140.3" y="118.2">TX_STM</text>
<text x="140.3" y="115.6">RX_STM</text>
<text x="170.8" y="118.2">DIN10</text>
<text x="170.8" y="115.6">DIN1</text>
<text x="64.1" y="120.7">+24V</text>
<text x="87" y="120.7">TX_STM</text>
<text x="112.4" y="123.3">DIN3</text>
<text x="112.4" y="125.8">DIN1</text>
<text x="112.4" y="120.7">DIN2</text>
<text x="140.3" y="125.8">DIN14</text>
<text x="140.3" y="123.3">DIN15</text>
<text x="170.8" y="123.3">RST</text>
<text x="170.8" y="120.7">DIN11</text>
<text x="221.6" y="125.8">KEY0</text>
<text x="81.4" y="128.2">JP1</text>
<text x="94.6" y="128.3">GND</text>
<text x="112.4" y="128.3">DIN0</text>
<text x="140.3" y="130.9">DIN12</text>
<text x="140.3" y="128.3">DIN13</text>
<text x="196.2" y="128.3">RST</text>
<text x="221.6" y="128.3">KNOB1</text>
<text x="221.6" y="130.9">KNOB0</text>
<text x="54" y="134.7" transform="rotate(-90 54 134.7)">mp1585 power module</text>
<text x="66.7" y="135.9">GND</text>
<text x="130.2" y="133.4" transform="rotate(-90 130.2 133.4)">+5V</text>
<text x="156.8" y="135.9">SV4</text>
<text x="210.2" y="135.9">SV5</text>
<text x="65.2" y="141.9">X1-1</text>
<text x="103.5" y="138.5">ledctrl</text>
<text x="65.2" y="147">X1-2</text>
<text x="76.8" y="146.1">+24V</text>
<text x="117.5" y="146.1">GND</text>
<text x="183.5" y="146.1">GND</text>
<text x="191.1" y="146.1">GND</text>
<text x="231.8" y="146.1">GND</text>
<text x="87" y="153.7">GND</text>
</g>
<g font-size="2.1" fill="#505050">
<text x="58.9" y="51.8">5</text>
<text x="89.3" y="51.8">4</text>
<text x="117.3" y="51.8">3</text>
<text x="142.7" y="51.8">2</text>
<text x="58.9" y="56.9">3</text>
<text x="58.9" y="54.3">4</text>
<text x="89.3" y="59.4">1</text>
<text x="89.3" y="56.9">2</text>
<text x="89.3" y="54.3">3</text>
<text x="117.3" y="56.9">1</text>
<text x="117.3" y="54.3">2</text>
<text x="142.7" y="54.3">1</text>
<text x="58.9" y="62">1</text>
<text x="61.4" y="82.3">8</text>
<text x="207.9" y="82.3">1</text>
<text x="218.9" y="82.3">2</text>
<text x="61.4" y="89.9">5</text>
<text x="61.4" y="87.3">6</text>
<text x="61.4" y="84.8">7</text>
<text x="109.7" y="89.9">18</text>
<text x="109.7" y="87.3">19</text>
<text x="109.7" y="84.8">20</text>
<text x="154.6" y="84.8">3</text>
<text x="154.6" y="87.3">5</text>
<text x="154.6" y="89.9">7</text>
<text x="170.6" y="87.3">1</text>
<text x="207.9" y="84.8">3</text>
<text x="207.9" y="87.3">5</text>
<text x="207.9" y="89.9">7</text>
<text x="218.9" y="84.8">4</text>
<text x="218.9" y="87.3">6</text>
<text x="218.9" y="89.9">8</text>
<text x="61.4" y="95">3</text>
<text x="61.4" y="92.4">4</text>
<text x="109.7" y="95">16</text>
<text x="109.7" y="92.4">17</text>
<text x="153.6" y="95">11</text>
<text x="154.6" y="92.4">9</text>
<text x="206.9" y="95">11</text>
<text x="207.9" y="92.4">9</text>
<text x="218.9" y="92.4">10</text>
<text x="218.9" y="95">12</text>
<text x="61.4" y="100">1</text>
<text x="61.4" y="97.5">2</text>
<text x="109.7" y="100">14</text>
<text x="109.7" y="97.5">15</text>
<text x="153.4" y="97.5">13</text>
<text x="153.4" y="100">15</text>
<text x="206.7" y="97.5">13</text>
<text x="206.7" y="100">15</text>
<text x="218.9" y="97.5">14</text>
<text x="218.9" y="100">16</text>
<text x="109.7" y="107.7">11</text>
<text x="109.7" y="105.1">12</text>
<text x="109.7" y="102.6">13</text>
<text x="153.4" y="102.6">17</text>
<text x="153.4" y="105.1">19</text>
<text x="165.5" y="102.6">18</text>
<text x="165.5" y="105.1">20</text>
<text x="165.5" y="107.7">22</text>
<text x="206.7" y="102.6">17</text>
<text x="206.7" y="105.1">19</text>
<text x="206.7" y="107.7">21</text>
<text x="218.9" y="102.6">18</text>
<text x="218.9" y="105.1">20</text>
<text x="218.9" y="107.7">22</text>
<text x="109.7" y="112.7">9</text>
<text x="109.7" y="110.2">10</text>
<text x="165.5" y="110.2">24</text>
<text x="165.5" y="112.7">26</text>
<text x="206.7" y="110.2">23</text>
<text x="206.7" y="112.7">25</text>
<text x="218.9" y="110.2">24</text>
<text x="218.9" y="112.7">26</text>
<text x="61.4" y="117.8">5</text>
<text x="61.4" y="115.3">6</text>
<text x="81.7" y="117.8">3</text>
<text x="109.7" y="117.8">7</text>
<text x="109.7" y="115.3">8</text>
<text x="153.4" y="115.3">27</text>
<text x="153.4" y="117.8">29</text>
<text x="165.5" y="115.3">28</text>
<text x="165.5" y="117.8">30</text>
<text x="206.7" y="115.3">27</text>
<text x="206.7" y="117.8">29</text>
<text x="218.9" y="115.3">28</text>
<text x="218.9" y="117.8">30</text>
<text x="61.4" y="125.4">2</text>
<text x="61.4" y="122.9">3</text>
<text x="61.4" y="120.4">4</text>
<text x="81.7" y="122.9">1</text>
<text x="81.7" y="120.4">2</text>
<text x="109.7" y="125.4">4</text>
<text x="109.7" y="122.9">5</text>
<text x="109.7" y="120.4">6</text>
<text x="153.4" y="122.9">33</text>
<text x="153.4" y="125.4">35</text>
<text x="165.5" y="120.4">32</text>
<text x="165.5" y="122.9">34</text>
<text x="206.7" y="120.4">31</text>
<text x="206.7" y="122.9">33</text>
<text x="206.7" y="125.4">35</text>
<text x="218.9" y="120.4">32</text>
<text x="218.9" y="122.9">34</text>
<text x="218.9" y="125.4">36</text>
<text x="61.4" y="128">1</text>
<text x="109.7" y="130.5">2</text>
<text x="109.7" y="128">3</text>
<text x="153.4" y="128">37</text>
<text x="153.4" y="130.5">39</text>
<text x="165.5" y="128">38</text>
<text x="165.5" y="130.5">40</text>
<text x="206.7" y="128">37</text>
<text x="206.7" y="130.5">39</text>
<text x="218.9" y="128">38</text>
<text x="218.9" y="130.5">40</text>
<text x="109.7" y="133.1">1</text>
</g>
</svg>
